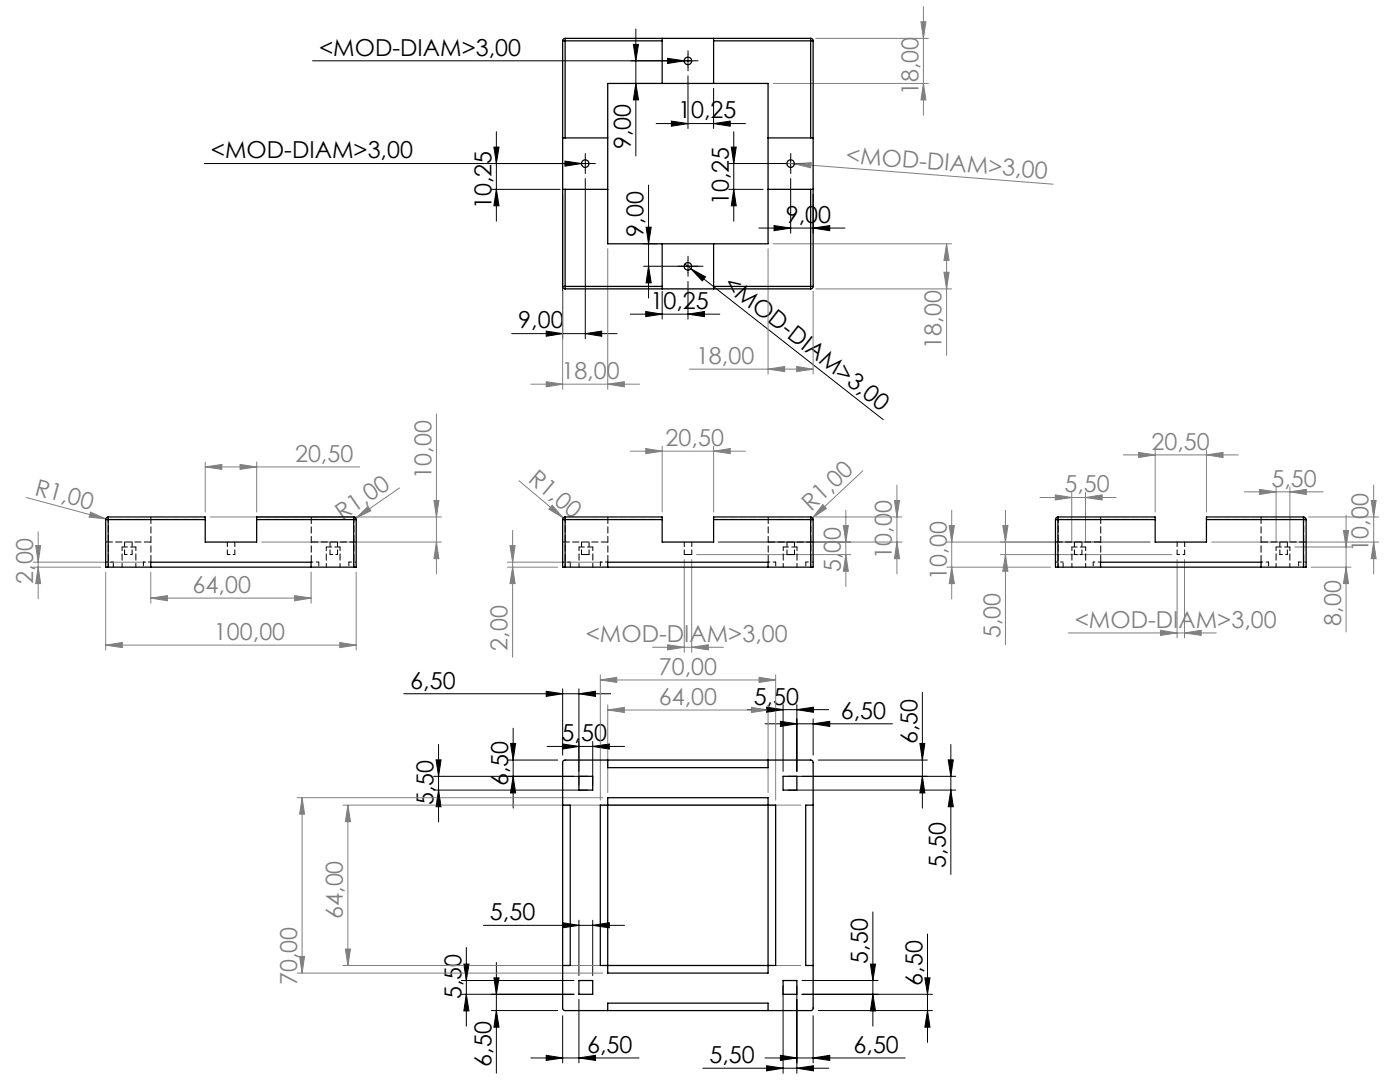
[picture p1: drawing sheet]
<svg xmlns="http://www.w3.org/2000/svg" width="279mm" height="216mm" viewBox="0 0 279 216" stroke-linecap="round" stroke-linejoin="round" font-family="sans-serif">
<g fill="none" stroke="#000" stroke-width=".2">
<path d="M125.9 16.7h5.3M126.4 8.9h1l-.5 3.2zM126.9 5.8v25.3M126.9 16.7l.5 3.2h-1zM133.2 11.6l3.4 .5-3.4 .6zM137.3 10.9v2.5M137.3 15.1v10.5M138.5 12.1h-76.1M142.4 17.6v8M40.8 32.6h77.2M98.1 37.8h13.7M98.6 29.4h1l-.5 3.2z"/>
<path d="M99.1 26.3v17.8M99.1 37.8l.5 3.3h-1zM112.3 38.8v28.8M112.7 32.1l3.3 .5-3.3 .6zM116.8 31.4v2.5M116.8 35.6v32M129.4 36.9v22.6M131 24.7h17.8M134 24.2l3.3 .5-3.3 .5zM142.4 24.7l3.3-.5v1zM145.5 32.6h15.3M145.5 37.8h6.8"/>
<path d="M145.9 29.4h1l-.5 3.2zM146.4 26.3v17.8M146.4 37.8l.5 3.3h-1zM157.8 35.6v10.9M157.8 31.4v2.5M162.3 38.8v7.7M128.4 53.1h11.9M128.4 48.6h2.8M128.9 45.3h1.1l-.6 3.3zM129.4 53.1l.6 3.3h-1.1zM132.2 58.1v5.6M136.7 52.7l1.2 .9"/>
<path d="M137.3 51.9v2.5M137.3 56.2v7.5M137.9 53.6l2.9 1.6-.6 .9zM137.9 53.6l38.4 30.1M151.4 45.5h17.2M154.5 45l3.3 .5-3.3 .5zM162.3 45.5l3.3-.5v1zM102.1 66.6h21.1M109 66.1l3.3 .5-3.3 .5zM116.8 66.6l3.3-.5v1zM125.8 62.7h17.9M128.9 62.2l3.3 .5-3.3 .5z"/>
<path d="M137.3 62.7l3.3-.5v1zM80.6 138.4h41.3M109 137.9l3.3 .5-3.3 .6zM112.3 137.4v13.3M115.5 138.4l3.4-.5v1.1zM115.5 137.4v19.3M184.1 138.1v23.2M86.5 154.9h30.8M86.5 157.7h30.8M87 151.6h1l-.5 3.3zM87.5 148.6v15.4M87.5 157.7l.5 3.3h-1z"/>
<path d="M101.4 151.7h9.9M101.9 148.3h1l-.5 3.4zM102.4 154.9l.5 3.3h-1zM102.4 145.3v16M109.2 148.9h15.4M112.3 148.4l3.2 .5-3.2 .6zM118.3 148.9l3.3-.5v1.1zM118.3 148v8.7M149.1 141.6h16.3M152.7 144.4h25.4M153 141.1l3.3 .5-3.3 .5zM155.8 143.9l3.2 .5-3.2 .6z"/>
<path d="M156.3 140.6v13.3M157.3 154.9h33.4M157.3 157.7h33.4M159 141.6l3.3-.5v1zM159 140.6v13.3M162.3 144.4l3.3-.5v1.1zM162.3 143.4v7.3M163.3 151.7h21.8M183.6 148.3h1l-.5 3.4zM184.1 154.9l.5 3.3h-1zM189.2 151.6h1.1l-.5 3.3zM189.8 148.6v25.9"/>
<path d="M189.8 157.7l.5 3.3h-1.1zM92.1 198.4h22.4M92.1 195.7h22.4M92.6 192.4h1l-.5 3.3zM93.1 189.1v15.7M93.1 198.4l.5 3.3h-1zM96.5 184.6h28.1M98.6 195.1h1l-.5 3.3zM99.1 192.1v22M112.3 184.1l3.2 .5-3.2 .5zM115.5 183.6v11.1M115.5 199.4v12.7"/>
<path d="M118.3 184.6l3.3-.5v1zM118.3 183.6v11.1M156.3 196.7v17.5M159 196.7v17.5M160.1 198.4h26M160.1 195.7h15.1M173.7 192.4h1l-.5 3.3zM174.2 182v22.8M174.2 198.4l.5 3.3h-1zM184.6 195.1h1l-.5 3.3zM185.1 186.4v21.6M98.1 201.6h13.2"/>
<path d="M99.1 201.6l.5 3.4h-1zM105.9 211.1h21.6M109 210.6l3.3 .5-3.3 .5zM112.3 202.7v9.4M115.5 211.1l3.4-.5v1zM140.3 213.1h25.1M152.7 211.1h28M153 212.7l3.3 .4-3.3 .6zM155.8 210.6l3.2 .5-3.2 .5zM159 213.1l3.3-.4v1zM162.3 211.1l3.3-.5v1zM162.3 202.7v9.4"/>
<path d="M163.3 201.6h22.8M185.1 201.6l.5 3.4h-1z"/>
</g>
<g fill="none" stroke="#808080" stroke-width=".2">
<path d="M154.3 16.7h31M162.8 7.7h22.5M183.8 4.3h1l-.5 3.4zM184.3 16.7l.5 3.2h-1zM184.3 1.3v21.7M157.1 32.6l1.4 .1M158.5 32.7l3.4-.2-.1 1zM158.5 32.7l51.7 4.1M112.3 58.1v19.6M121.3 49.6v28.1M153.3 49.6v25M154.3 48.6h35.6"/>
<path d="M162.3 58.1v16.5M162.8 57.6h27.1M188.4 54.3h1l-.5 3.3zM188.9 48.6v22.3M188.9 48.6l.5 3.4h-1zM105.9 76.7h21.7M109 76.2l3.3 .5-3.3 .5zM121.3 76.7l3.3-.5v1zM137.6 73.7h24.7M153.3 73.7l3.3-.6v1.1zM159 73.1l3.3 .6-3.3 .5zM5.3 99.3l15.8 4.2"/>
<path d="M41 93.2l3.3-.5v1zM41 92.2v10M41 93.2h30.8M47.9 92.7l3.3 .5-3.3 .5zM51.2 92.2v10M79.7 97.4l-8.7 6M86.6 99.9h1l-.5 3.3zM87.1 82.6v31.9M103.6 95.9l8.8 7.4M125.8 90h23M128.9 89.5l3.3 .5-3.3 .5zM132.2 89v13.2"/>
<path d="M142.4 90l3.3-.5v1zM142.4 89v13.2M172.2 93.9l-10 9.4M178.5 99.9h1l-.5 3.3zM179 96.8v17.7M207.5 99.3h15.2M210.6 98.7l3.3 .6-3.3 .5zM213.9 98.2v10M216.6 99.3l3.4-.6v1.1zM216.6 98.2v10M224.2 90.8h22.9M227.2 90.3l3.3 .5-3.3 .5z"/>
<path d="M230.5 89.8v12.4M240.8 90.8l3.3-.5v1zM240.8 89.8v12.4M248.3 98.1h15.8M251.4 97.6l3.3 .5-3.3 .6zM254.7 97.2v11M257.4 98.1l3.3-.5v1.1zM257.4 97.2v11M273.6 99.9h1l-.5 3.3zM274.1 96.8v17.7M6.6 113.2h13.5M6.6 112.2h22.5"/>
<path d="M7.1 108.9h1l-.5 3.3zM7.6 106.1v13.4M7.6 113.2l.5 3.3h-1zM18.1 102.2l3 1.3-3.3-.3zM21.1 114.2v15.5M21.1 103.5l.5 .2M30.1 119.3l3.3-.4v1zM30.1 114.2v6.2M30.1 119.3h32M42 103.2h46.1M52.2 108.2h35.9M58.8 118.9l3.3 .4-3.3 .6z"/>
<path d="M62.1 114.2v6.2M71 103.4l2.4-2.3 .6 .8zM71 103.4l-.4 .3M71.1 114.2v15.5M87.1 108.2l.5 3.3h-1zM101.3 113.2h10M101.3 112.2h19M101.8 108.9h1l-.5 3.3zM102.3 105.8v25.4M102.3 113.2l.5 3.3h-1zM110.2 100.8l2.2 2.5-2.9-1.7zM112.4 103.3l.4 .4"/>
<path d="M136.6 111.7v18.5M138 111.7v18.5M139 110.7h30.8M143.4 108.2h36.6M162.2 103.3l-.4 .4M162.8 103.2h17.2M164.2 100.7l.7 .8-2.7 1.8zM168.3 104.9h1l-.5 3.3zM168.8 110.7l.5 3.3h-1zM168.8 101.8v15.2M179 108.2l.5 3.3h-1zM188.9 108.2h40.6"/>
<path d="M188.9 113.2h20.8M189.4 104.9h1.1l-.6 3.3zM189.9 101.8v17.7M189.9 113.2l.6 3.3h-1.1zM199.6 110.7h34.3M200.1 104.9h1.1l-.5 3.3zM200.7 110.7l.5 3.3h-1.1zM200.7 101.8v26.9M234.9 111.7v15.6M236.4 111.7v15.6M241.8 108.2h33.3M258.4 109.1h11.2"/>
<path d="M261.2 103.2h13.9M261.7 113.2h7.9M268.1 105.9h1l-.5 3.2zM268.6 102.8v23.3M268.6 113.2l.5 3.3h-1zM274.1 108.2l.5 3.3h-1zM21.1 128.7l3.3-.5v1zM21.1 128.7h50M67.8 128.2l3.3 .5-3.3 .5zM119.8 135.7l3.3-.6v1.1zM119.8 134.7v25M119.8 135.7h35"/>
<path d="M130.2 129.2h14.2M133.2 128.7l3.4 .5-3.4 .5zM138 129.2l3.4-.5v1zM151.5 135.1l3.3 .6-3.3 .5zM154.8 134.7v25M213.2 126.3h29.5M231.6 125.8l3.3 .5-3.3 .5zM236.4 126.3l3.3-.5v1zM59.3 159.2h61M60.3 159.2v35M60.3 159.2l.5 3.3h-1zM121.3 141.7l3.3-.6v1.1z"/>
<path d="M121.3 140.7v17.5M121.3 141.7h32M150 141.1l3.3 .6-3.3 .5zM153.3 140.7v17.5M68.4 160.7h91.4M69.4 160.7v32M69.4 160.7l.6 3.3h-1.1zM59.3 194.2h61M59.8 190.9h1l-.5 3.3zM68.4 192.7h91.4M68.9 189.4h1.1l-.6 3.3z"/>
</g>
<g fill="none" stroke="#000" stroke-width=".2" stroke-dasharray="15.2 1.3 1.3 1.3">
<path d="M136.1 12.1h-.8M137.3 10.9v-.8M137.3 13.4v.7M138.6 12.1h.7M115.6 32.6h-.8M116.8 31.4v-.8M116.8 33.9v.7M118.1 32.6h.7M156.6 32.6h-.8M157.8 31.4v-.8M157.8 33.9v.7M159.1 32.6h.7"/>
<path d="M136.1 53.1h-.8M137.3 51.9v-.8M137.3 54.4v.7M138.6 53.1h.7"/>
</g>
<g fill="#000">
<path d="M133.2 11.6l3.4 .5-3.4 .6zM112.7 32.1l3.3 .5-3.3 .6zM137.9 53.6l2.9 1.6-.6 .9z"/>
<path d="M134 24.2l3.3 .5-3.3 .5zM142.4 24.7l3.3-.5v1z"/>
<path d="M145.9 29.4h1l-.5 3.2zM146.4 37.8l.5 3.3h-1zM126.4 8.9h1l-.5 3.2zM126.9 16.7l.5 3.2h-1zM98.6 29.4h1l-.5 3.2zM99.1 37.8l.5 3.3h-1zM189.2 151.6h1.1l-.5 3.3zM189.8 157.7l.5 3.3h-1.1zM87 151.6h1l-.5 3.3zM87.5 157.7l.5 3.3h-1zM184.6 195.1h1l-.5 3.3zM185.1 201.6l.5 3.4h-1zM173.7 192.4h1l-.5 3.3zM174.2 198.4l.5 3.3h-1zM92.6 192.4h1l-.5 3.3zM93.1 198.4l.5 3.3h-1zM98.6 195.1h1l-.5 3.3zM99.1 201.6l.5 3.4h-1z"/>
<path d="M129.4 53.1l.6 3.3h-1.1zM128.9 45.3h1.1l-.6 3.3zM184.1 154.9l.5 3.3h-1zM183.6 148.3h1l-.5 3.4zM102.4 154.9l.5 3.3h-1zM101.9 148.3h1l-.5 3.4z"/>
<path d="M154.5 45l3.3 .5-3.3 .5zM162.3 45.5l3.3-.5v1z"/>
<path d="M137.3 62.7l3.3-.5v1zM128.9 62.2l3.3 .5-3.3 .5zM116.8 66.6l3.3-.5v1zM109 66.1l3.3 .5-3.3 .5z"/>
<path d="M115.5 138.4l3.4-.5v1.1zM109 137.9l3.3 .5-3.3 .6zM115.5 211.1l3.4-.5v1zM109 210.6l3.3 .5-3.3 .5z"/>
<path d="M153 141.1l3.3 .5-3.3 .5zM159 141.6l3.3-.5v1zM155.8 143.9l3.2 .5-3.2 .6zM162.3 144.4l3.3-.5v1.1zM112.3 148.4l3.2 .5-3.2 .6zM118.3 148.9l3.3-.5v1.1zM155.8 210.6l3.2 .5-3.2 .5zM162.3 211.1l3.3-.5v1zM153 212.7l3.3 .4-3.3 .6zM159 213.1l3.3-.4v1zM112.3 184.1l3.2 .5-3.2 .5zM118.3 184.6l3.3-.5v1z"/>
</g>
<g fill="#808080">
<path d="M110.2 100.8l2.2 2.5-2.9-1.7z"/>
<path d="M18.1 102.2l3 1.3-3.3-.3z"/>
<path d="M71 103.4l2.4-2.3 .6 .8z"/>
<path d="M164.2 100.7l.7 .8-2.7 1.8z"/>
<path d="M158.5 32.7l3.4-.2-.1 1z"/>
<path d="M138 129.2l3.4-.5v1zM133.2 128.7l3.4 .5-3.4 .5zM257.4 98.1l3.3-.5v1.1zM251.4 97.6l3.3 .5-3.3 .6zM216.6 99.3l3.4-.6v1.1zM210.6 98.7l3.3 .6-3.3 .5zM58.8 118.9l3.3 .4-3.3 .6zM30.1 119.3l3.3-.4v1zM121.3 76.7l3.3-.5v1zM109 76.2l3.3 .5-3.3 .5zM151.5 135.1l3.3 .6-3.3 .5zM119.8 135.7l3.3-.6v1.1z"/>
<path d="M227.2 90.3l3.3 .5-3.3 .5zM240.8 90.8l3.3-.5v1zM231.6 125.8l3.3 .5-3.3 .5zM236.4 126.3l3.3-.5v1zM21.1 128.7l3.3-.5v1zM67.8 128.2l3.3 .5-3.3 .5zM41 93.2l3.3-.5v1zM47.9 92.7l3.3 .5-3.3 .5zM153.3 73.7l3.3-.6v1.1zM159 73.1l3.3 .6-3.3 .5zM121.3 141.7l3.3-.6v1.1zM150 141.1l3.3 .6-3.3 .5z"/>
<path d="M128.9 89.5l3.3 .5-3.3 .5zM142.4 90l3.3-.5v1z"/>
<path d="M274.1 108.2l.5 3.3h-1zM273.6 99.9h1l-.5 3.3z"/>
<path d="M179 108.2l.5 3.3h-1zM178.5 99.9h1l-.5 3.3zM102.3 113.2l.5 3.3h-1zM101.8 108.9h1l-.5 3.3zM168.8 110.7l.5 3.3h-1zM168.3 104.9h1l-.5 3.3zM200.7 110.7l.5 3.3h-1.1zM200.1 104.9h1.1l-.5 3.3zM184.3 16.7l.5 3.2h-1zM183.8 4.3h1l-.5 3.4z"/>
<path d="M87.1 108.2l.5 3.3h-1zM86.6 99.9h1l-.5 3.3z"/>
<path d="M189.4 104.9h1.1l-.6 3.3zM189.9 113.2l.6 3.3h-1.1zM268.1 105.9h1l-.5 3.2zM268.6 113.2l.5 3.3h-1zM7.1 108.9h1l-.5 3.3zM7.6 113.2l.5 3.3h-1zM188.9 48.6l.5 3.4h-1zM188.4 54.3h1l-.5 3.3zM69.4 160.7l.6 3.3h-1.1zM68.9 189.4h1.1l-.6 3.3zM60.3 159.2l.5 3.3h-1zM59.8 190.9h1l-.5 3.3z"/>
</g>
<g fill="none" stroke="#000" stroke-width=".25">
<path d="M112.3 8.1h.5M112.3 8.1v49M112.8 7.7l-.4 .2-.1 .2M112.8 7.7v.4M112.8 8.1v19.4M112.8 7.7h49M112.8 8.1h19.4M121.3 16.7h32v31.9h-32zM132.2 7.7v.4M132.2 8.1v8.6M142.4 7.7v.4M142.4 8.1v8.6"/>
<path d="M142.4 8.1h19.4M161.8 7.7v.4M161.8 7.7l.4 .2 .1 .2M161.8 8.1h.5M161.8 8.1v19.4M162.3 8.1v49M112.3 27.5h.5M112.3 37.8h.5M112.8 37.8v19.3M112.8 27.5h8.5M112.8 37.8h8.5M153.3 27.5h8.5"/>
<path d="M153.3 37.8h8.5M161.8 27.5h.5M161.8 37.8h.5M161.8 37.8v19.3M112.3 57.1h.5M112.3 57.1l.2 .5h.3M112.8 57.1v.5M112.8 57.1h19.4M112.8 57.6h49M132.2 57.1v.5M132.2 48.6v8.5M142.4 57.1v.5"/>
<path d="M142.4 48.6v8.5M142.4 57.1h19.4M161.8 57.1h.5M161.8 57.1v.5M162.3 57.1l-.2 .5h-.3M21.1 103.7h.5M21.1 103.7v9.5h.5M21.6 103.2h19.4v.5M21.6 103.2v.5M21.6 103.2l-.4 .2-.1 .3M21.6 103.7h19.4M21.6 113.2h49"/>
<path d="M21.6 103.7v9.5M30.1 113.2v-1h32v1M41 103.7v4.5h10.2v-4.5M51.2 103.7h19.4M70.6 103.2h-19.4v.5M70.6 103.2v.5M70.6 103.7h.5M70.6 103.2l.4 .2 .1 .3M70.6 103.7v9.5M71.1 103.7v9.5h-.5M112.3 103.7h.5M112.3 103.7v9.5h.5"/>
<path d="M112.8 103.2v.5M112.8 103.2h19.4v.5M112.8 103.2l-.4 .2-.1 .3M112.8 103.7h19.4M112.8 113.2h49M112.8 103.7v9.5M121.3 113.2v-1h32v1M132.2 103.7v4.5h10.2v-4.5M142.4 103.7h19.4M161.8 103.2h-19.4v.5M161.8 103.2v.5M161.8 103.7h.5"/>
<path d="M161.8 103.2l.4 .2 .1 .3M161.8 103.7v9.5M162.3 103.7v9.5h-.5M210.6 103.7h.5M210.6 103.7v9.5h.5M211.1 103.2v.5M211.1 103.2h19.4v.5M211.1 103.2l-.3 .1-.2 .4M211.1 103.7h19.4M211.1 113.2h49M211.1 103.7v9.5M219.6 113.2v-1h32.1v1"/>
<path d="M230.5 103.7v4.5h10.3v-4.5M240.8 103.7h19.3M260.1 103.7h.6M260.1 103.2v.5M260.1 103.2l.5 .2 .1 .3M260.1 103.2h-19.3v.5M260.1 103.7v9.5M260.7 103.7v9.5h-.6M112.4 151.8l.3-.1h49.4l.2 .3-.1 49.4-.3 .2h-49.4l-.2-.3v-49.3zM115.5 154.9h2.8v2.8h-2.8zM121.3 151.7v1.5h32v-1.5M121.3 159.2h32v35h-32z"/>
<path d="M156.3 154.9h2.7v2.8h-2.7zM112.3 160.7h1.5v32h-1.5M119.8 160.7h35v32h-35zM162.3 160.7h-1.5v32h1.5M115.5 195.7h2.8v2.7h-2.8zM156.3 195.7h2.7v2.7h-2.7zM121.3 201.6v-1.4h32v1.4"/>
<circle cx="137.3" cy="12.2" r=".75"/>
<circle cx="116.8" cy="32.7" r=".75"/>
<circle cx="157.8" cy="32.7" r=".75"/>
<circle cx="137.3" cy="53.2" r=".75"/>
</g>
<g fill="none" stroke="#000" stroke-width=".2" stroke-dasharray="1.3 .6" stroke-dashoffset=".5">
<path d="M21.6 103.6h19.4M22.6 113.1v-1M24.4 109.1v4M27.1 109.1v4M28.6 112.1v1M51.2 103.6h19.4M63.6 112.1v1M65.1 109.1v4M67.9 109.1v4M69.6 112.1v1M112.8 103.6h19.4M113.8 113.1v-1"/>
<path d="M115.6 109.1v4M118.3 109.1v4M119.8 112.1v1M142.4 103.6h19.4M154.8 112.1v1M156.3 109.1v4M159.1 109.1v4M160.8 112.1v1M211.2 103.6h19.3M212.2 113.1v-1M213.9 109.1v4M216.7 109.1v4"/>
<path d="M218.2 112.1v1M240.8 103.6h19.4M253.2 112.1v1M254.7 109.1v4M257.4 109.1v4M259.2 112.1v1"/>
</g>
<path d="M27.1 109.1h-2.7M67.9 109.1h-2.8M118.3 109.1h-2.7M159.1 109.1h-2.8M216.7 109.1h-2.8M257.4 109.1h-2.7" fill="none" stroke="#000" stroke-width=".2" stroke-dasharray="1.3 .6" stroke-dashoffset=".2"/>
<path d="M116.1 110.6h.7M116.8 110.6h.8M136.6 110.6h.7M137.3 110.6h.8M157.1 110.6h.7M157.8 110.6h.8" fill="none" stroke="#000" stroke-width=".2" stroke-dasharray="1.3 .6" stroke-dashoffset=".4"/>
<path d="M21.1 108.1h9M30.1 112.1v-9M62.1 112.1v-9M62.1 108.1h9M112.3 108.1h9M121.3 112.1v-9M153.3 112.1v-9M153.3 108.1h9M219.7 112.1v-9M219.7 108.1h-9M251.7 112.1v-9M260.7 108.1h-9" fill="none" stroke="#000" stroke-width=".2" stroke-dasharray="1.3 .6" stroke-dashoffset="-.1"/>
<g fill="none" stroke="#000" stroke-width=".2" stroke-dasharray="1.3 .6" stroke-dashoffset=".8">
<path d="M22.6 112.1h-1.5M24.9 110.6h1.5M30.1 112.1h-1.5M45.4 110.6h1.5M63.6 112.1h-1.5M65.9 110.6h1.5M69.6 112.1h1.5M113.8 112.1h-1.5M121.3 112.1h-1.5M154.8 112.1h-1.5M160.8 112.1h1.5M212.2 112.1h-1.5"/>
<path d="M214.4 110.6h1.5M219.7 112.1h-1.5M234.9 110.6h1.5M253.2 112.1h-1.5M255.4 110.6h1.5M259.2 112.1h1.5"/>
</g>
<path d="M21.1 103.6h.5M21.6 103.6v-.5M70.6 103.6v-.5M70.6 103.6h.5M112.3 103.6h.5M112.8 103.1v.5M161.8 103.6v-.5M161.8 103.6h.5M211.2 103.6v-.5M211.2 103.6h-.5M260.2 103.1v.5M260.2 103.6h.5" fill="none" stroke="#000" stroke-width=".2" stroke-dasharray="1.3 .6"/>
<path d="M21.6 113.1v-9.5M70.6 103.6v9.5M112.8 113.1v-9.5M161.8 103.6v9.5M211.2 113.1v-9.5M260.2 103.6v9.5" fill="none" stroke="#000" stroke-width=".2" stroke-dasharray="1.3 .6" stroke-dashoffset=".6"/>
<g fill="none" stroke="#000" stroke-width=".2" stroke-dasharray="1.3 .6" stroke-dashoffset=".3">
<path d="M24.9 108.1v2.5M26.4 110.6v-2.5M45.4 108.1v2.5M46.9 110.6v-2.5M65.9 108.1v2.5M67.4 110.6v-2.5M116.1 108.1v2.5M117.6 110.6v-2.5M136.6 108.1v2.5M138.1 110.6v-2.5M157.1 108.1v2.5M158.6 110.6v-2.5"/>
<path d="M214.4 108.1v2.5M215.9 110.6v-2.5M234.9 108.1v2.5M236.4 110.6v-2.5M255.4 108.1v2.5M256.9 110.6v-2.5"/>
</g>
<g font-size="4.7">
<text x="63.7" y="11.1">&lt;MOD-DIAM&gt;3,00</text>
<text x="135.3" y="23.6">10,25</text>
<text x="125.9" y="29.8" transform="rotate(-90 125.9 29.8)">9,00</text>
<text x="42.1" y="31.6">&lt;MOD-DIAM&gt;3,00</text>
<text x="98.1" y="41.8" transform="rotate(-90 98.1 41.8)">10,25</text>
<text x="145.4" y="40.9" transform="rotate(-90 145.4 40.9)">10,25</text>
<text x="128.5" y="47.3" transform="rotate(-90 128.5 47.3)">9,00</text>
<text x="156.8" y="44.5">9,00</text>
<text x="144.2" y="57.2" transform="rotate(38 144.2 57.2)">&lt;MOD-DIAM&gt;3,00</text>
<text x="103.4" y="65.5">9,00</text>
<text x="129.8" y="61.7">10,25</text>
<text x="81.9" y="137.4">6,50</text>
<text x="150.4" y="140.6">5,50</text>
<text x="167.8" y="143.4">6,50</text>
<text x="112.1" y="147.9">5,50</text>
<text x="183.1" y="148.5" transform="rotate(-90 183.1 148.5)">6,50</text>
<text x="86.5" y="160.6" transform="rotate(-90 86.5 160.6)">5,50</text>
<text x="101.4" y="156.9" transform="rotate(-90 101.4 156.9)">6,50</text>
<text x="188.8" y="173.2" transform="rotate(-90 188.8 173.2)">5,50</text>
<text x="97.8" y="183.6">5,50</text>
<text x="173.2" y="192.3" transform="rotate(-90 173.2 192.3)">5,50</text>
<text x="184.1" y="196.7" transform="rotate(-90 184.1 196.7)">6,50</text>
<text x="92.1" y="199.4" transform="rotate(-90 92.1 199.4)">5,50</text>
<text x="98.1" y="212.8" transform="rotate(-90 98.1 212.8)">6,50</text>
<text x="117.2" y="210.1">6,50</text>
<text x="141.6" y="212.1">5,50</text>
<text x="170.3" y="210.1">6,50</text>
</g>
<g font-size="4.7" fill="#808080">
<text x="183.3" y="19" transform="rotate(-90 183.3 19)">18,00</text>
<text x="168.8" y="32.5" transform="rotate(4 168.8 32.5)">&lt;MOD-DIAM&gt;3,00</text>
<text x="187.9" y="69.6" transform="rotate(-90 187.9 69.6)">18,00</text>
<text x="112" y="75.6">18,00</text>
<text x="138.9" y="72.6">18,00</text>
<text x="132.8" y="89">20,50</text>
<text x="229.8" y="89.8">20,50</text>
<text x="58.9" y="92.1">20,50</text>
<text x="86.1" y="95.5" transform="rotate(-90 86.1 95.5)">10,00</text>
<text x="105.2" y="96" transform="rotate(40 105.2 96)">R1,00</text>
<text x="6.7" y="98.7" transform="rotate(15 6.7 98.7)">R1,00</text>
<text x="212.4" y="98.2">5,50</text>
<text x="253.7" y="97.1">5,50</text>
<text x="68.3" y="104" transform="rotate(-35 68.3 104)">R1,00</text>
<text x="161.9" y="102.2" transform="rotate(-43 161.9 102.2)">R1,00</text>
<text x="178" y="111.5" transform="rotate(-90 178 111.5)">10,00</text>
<text x="273.1" y="110.1" transform="rotate(-90 273.1 110.1)">10,00</text>
<text x="6.6" y="116.4" transform="rotate(-90 6.6 116.4)">2,00</text>
<text x="38.4" y="118.3">64,00</text>
<text x="167.8" y="114.1" transform="rotate(-90 167.8 114.1)">5,00</text>
<text x="188.9" y="115.6" transform="rotate(-90 188.9 115.6)">10,00</text>
<text x="214.5" y="125.3">&lt;MOD-DIAM&gt;3,00</text>
<text x="267.6" y="124.8" transform="rotate(-90 267.6 124.8)">8,00</text>
<text x="42.7" y="127.7">100,00</text>
<text x="101.3" y="129.8" transform="rotate(-90 101.3 129.8)">2,00</text>
<text x="116.9" y="128.1">&lt;MOD-DIAM&gt;3,00</text>
<text x="199.7" y="127.3" transform="rotate(-90 199.7 127.3)">5,00</text>
<text x="131.5" y="134.6">70,00</text>
<text x="131.5" y="140.6">64,00</text>
<text x="68.4" y="183.3" transform="rotate(-90 68.4 183.3)">64,00</text>
<text x="59.3" y="196.6" transform="rotate(-90 59.3 196.6)">70,00</text>
</g>
</svg>
